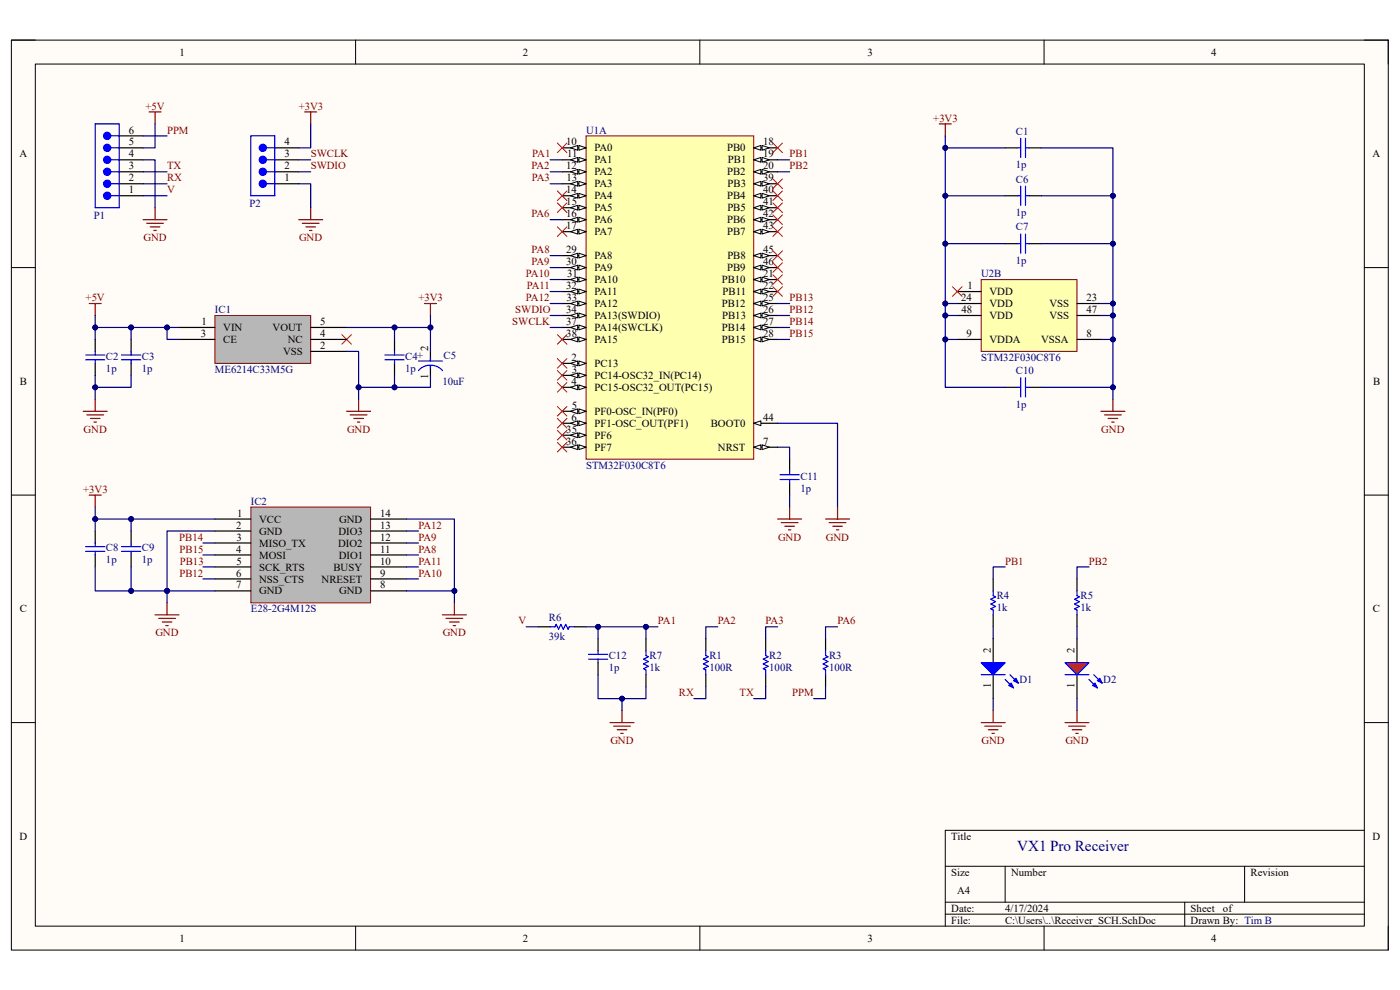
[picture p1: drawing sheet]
<svg xmlns="http://www.w3.org/2000/svg" width="297mm" height="210mm" viewBox="0 0 297 210" stroke-linecap="round" stroke-linejoin="round" font-family="sans-serif">
<path d="M2.4 8.5h292.1v193h-292.1z" fill-rule="evenodd" fill="#fffcf8"/>
<path d="M2.4 8.5h292.1v193h-292.1z" fill="none" stroke="#000" stroke-width=".21"/>
<path d="M7.5 13.6h281.9v182.9h-281.9z" fill-rule="evenodd" fill="#fffcf8"/>
<g fill="none" stroke="#000" stroke-width=".21">
<path d="M2.4 8.5h5.1M7.5 13.6h281.9v182.9h-281.9zM75.4 8.5v5.1M148.5 8.5v5.1M221.5 8.5v5.1M289.4 8.5h5.1v5.1M2.4 56.8h5.1M289.4 56.8h5.1M2.4 105h5.1M289.4 105h5.1M2.4 153.3h5.1M289.4 153.3h5.1"/>
<path d="M289.4 176.1h-88.9v20.4M75.4 196.5v5M148.5 196.5v5M200.5 183.8h88.9M200.5 191.4h88.9M200.5 193.9h88.9M213.2 183.8v7.6M221.5 196.5v5M251.3 191.4v5.1M264 183.8v7.6M294.5 196.5v5"/>
</g>
<path d="M32.9 130.4h5.1M33.7 131.2h3.5M34.4 132h2.1M35.2 132.7h.5M35.4 127.9v2.5M93.9 130.4h5M94.6 131.2h3.6M95.4 132h2M96.1 132.7h.6M96.4 127.9v2.5" fill="none" stroke="#800000" stroke-width=".25"/>
<path d="M124.3 28.8h35.6v68.6h-35.6z" fill-rule="evenodd" fill="#ffffb0"/>
<path d="M124.3 28.8h35.6v68.6h-35.6z" fill="none" stroke="#800000" stroke-width=".21"/>
<path d="M119.3 31.4h5" fill="none" stroke="#000" stroke-width=".25"/>
<path d="M122.8 30.9l1.5 .5-1.5 .5z" fill="#f8fcff"/>
<path d="M122.8 30.9l1.5 .5-1.5 .5z" fill="none" stroke="#000" stroke-width=".21"/>
<path d="M121 31.4l1.6-.5v1z" fill="#f8fcff"/>
<path d="M121 31.4l1.6-.5v1z" fill="none" stroke="#000" stroke-width=".21"/>
<path d="M119.3 33.9h5" fill="none" stroke="#000" stroke-width=".25"/>
<path d="M122.8 33.4l1.5 .5-1.5 .5z" fill="#f8fcff"/>
<path d="M122.8 33.4l1.5 .5-1.5 .5z" fill="none" stroke="#000" stroke-width=".21"/>
<path d="M121 33.9l1.6-.5v1z" fill="#f8fcff"/>
<path d="M121 33.9l1.6-.5v1z" fill="none" stroke="#000" stroke-width=".21"/>
<path d="M119.3 36.4h5" fill="none" stroke="#000" stroke-width=".25"/>
<path d="M122.8 35.9l1.5 .5-1.5 .6z" fill="#f8fcff"/>
<path d="M122.8 35.9l1.5 .5-1.5 .6z" fill="none" stroke="#000" stroke-width=".21"/>
<path d="M121 36.4l1.6-.5v1.1z" fill="#f8fcff"/>
<path d="M121 36.4l1.6-.5v1.1z" fill="none" stroke="#000" stroke-width=".21"/>
<path d="M119.3 39h5" fill="none" stroke="#000" stroke-width=".25"/>
<path d="M122.8 38.5l1.5 .5-1.5 .5z" fill="#f8fcff"/>
<path d="M122.8 38.5l1.5 .5-1.5 .5z" fill="none" stroke="#000" stroke-width=".21"/>
<path d="M121 39l1.6-.5v1z" fill="#f8fcff"/>
<path d="M121 39l1.6-.5v1z" fill="none" stroke="#000" stroke-width=".21"/>
<path d="M119.3 41.5h5" fill="none" stroke="#000" stroke-width=".25"/>
<path d="M122.8 41l1.5 .5-1.5 .5z" fill="#f8fcff"/>
<path d="M122.8 41l1.5 .5-1.5 .5z" fill="none" stroke="#000" stroke-width=".21"/>
<path d="M121 41.5l1.6-.5v1z" fill="#f8fcff"/>
<path d="M121 41.5l1.6-.5v1z" fill="none" stroke="#000" stroke-width=".21"/>
<path d="M119.3 44.1h5" fill="none" stroke="#000" stroke-width=".25"/>
<path d="M122.8 43.6l1.5 .5-1.5 .5z" fill="#f8fcff"/>
<path d="M122.8 43.6l1.5 .5-1.5 .5z" fill="none" stroke="#000" stroke-width=".21"/>
<path d="M121 44.1l1.6-.5v1z" fill="#f8fcff"/>
<path d="M121 44.1l1.6-.5v1z" fill="none" stroke="#000" stroke-width=".21"/>
<path d="M119.3 46.6h5" fill="none" stroke="#000" stroke-width=".25"/>
<path d="M122.8 46.1l1.5 .5-1.5 .5z" fill="#f8fcff"/>
<path d="M122.8 46.1l1.5 .5-1.5 .5z" fill="none" stroke="#000" stroke-width=".21"/>
<path d="M121 46.6l1.6-.5v1z" fill="#f8fcff"/>
<path d="M121 46.6l1.6-.5v1z" fill="none" stroke="#000" stroke-width=".21"/>
<path d="M119.3 49.1h5" fill="none" stroke="#000" stroke-width=".25"/>
<path d="M122.8 48.6l1.5 .5-1.5 .6z" fill="#f8fcff"/>
<path d="M122.8 48.6l1.5 .5-1.5 .6z" fill="none" stroke="#000" stroke-width=".21"/>
<path d="M121 49.1l1.6-.5v1.1z" fill="#f8fcff"/>
<path d="M121 49.1l1.6-.5v1.1z" fill="none" stroke="#000" stroke-width=".21"/>
<path d="M119.3 54.2h5" fill="none" stroke="#000" stroke-width=".25"/>
<path d="M122.8 53.7l1.5 .5-1.5 .5z" fill="#f8fcff"/>
<path d="M122.8 53.7l1.5 .5-1.5 .5z" fill="none" stroke="#000" stroke-width=".21"/>
<path d="M121 54.2l1.6-.5v1z" fill="#f8fcff"/>
<path d="M121 54.2l1.6-.5v1z" fill="none" stroke="#000" stroke-width=".21"/>
<path d="M119.3 56.8h5" fill="none" stroke="#000" stroke-width=".25"/>
<path d="M122.8 56.3l1.5 .5-1.5 .5z" fill="#f8fcff"/>
<path d="M122.8 56.3l1.5 .5-1.5 .5z" fill="none" stroke="#000" stroke-width=".21"/>
<path d="M121 56.8l1.6-.5v1z" fill="#f8fcff"/>
<path d="M121 56.8l1.6-.5v1z" fill="none" stroke="#000" stroke-width=".21"/>
<path d="M119.3 59.3h5" fill="none" stroke="#000" stroke-width=".25"/>
<path d="M122.8 58.8l1.5 .5-1.5 .5z" fill="#f8fcff"/>
<path d="M122.8 58.8l1.5 .5-1.5 .5z" fill="none" stroke="#000" stroke-width=".21"/>
<path d="M121 59.3l1.6-.5v1z" fill="#f8fcff"/>
<path d="M121 59.3l1.6-.5v1z" fill="none" stroke="#000" stroke-width=".21"/>
<path d="M119.3 61.8h5" fill="none" stroke="#000" stroke-width=".25"/>
<path d="M122.8 61.3l1.5 .5-1.5 .6z" fill="#f8fcff"/>
<path d="M122.8 61.3l1.5 .5-1.5 .6z" fill="none" stroke="#000" stroke-width=".21"/>
<path d="M121 61.8l1.6-.5v1.1z" fill="#f8fcff"/>
<path d="M121 61.8l1.6-.5v1.1z" fill="none" stroke="#000" stroke-width=".21"/>
<path d="M119.3 64.4h5" fill="none" stroke="#000" stroke-width=".25"/>
<path d="M122.8 63.9l1.5 .5-1.5 .5z" fill="#f8fcff"/>
<path d="M122.8 63.9l1.5 .5-1.5 .5z" fill="none" stroke="#000" stroke-width=".21"/>
<path d="M121 64.4l1.6-.5v1z" fill="#f8fcff"/>
<path d="M121 64.4l1.6-.5v1z" fill="none" stroke="#000" stroke-width=".21"/>
<path d="M119.3 66.9h5" fill="none" stroke="#000" stroke-width=".25"/>
<path d="M122.8 66.4l1.5 .5-1.5 .5z" fill="#f8fcff"/>
<path d="M122.8 66.4l1.5 .5-1.5 .5z" fill="none" stroke="#000" stroke-width=".21"/>
<path d="M121 66.9l1.6-.5v1z" fill="#f8fcff"/>
<path d="M121 66.9l1.6-.5v1z" fill="none" stroke="#000" stroke-width=".21"/>
<path d="M119.3 69.5h5" fill="none" stroke="#000" stroke-width=".25"/>
<path d="M122.8 69l1.5 .5-1.5 .5z" fill="#f8fcff"/>
<path d="M122.8 69l1.5 .5-1.5 .5z" fill="none" stroke="#000" stroke-width=".21"/>
<path d="M121 69.5l1.6-.5v1z" fill="#f8fcff"/>
<path d="M121 69.5l1.6-.5v1z" fill="none" stroke="#000" stroke-width=".21"/>
<path d="M119.3 72h5" fill="none" stroke="#000" stroke-width=".25"/>
<path d="M122.8 71.5l1.5 .5-1.5 .5z" fill="#f8fcff"/>
<path d="M122.8 71.5l1.5 .5-1.5 .5z" fill="none" stroke="#000" stroke-width=".21"/>
<path d="M121 72l1.6-.5v1z" fill="#f8fcff"/>
<path d="M121 72l1.6-.5v1z" fill="none" stroke="#000" stroke-width=".21"/>
<path d="M159.9 31.4h5.1" fill="none" stroke="#000" stroke-width=".25"/>
<path d="M159.9 31.4l1.5-.5v1z" fill="#f8fcff"/>
<path d="M159.9 31.4l1.5-.5v1z" fill="none" stroke="#000" stroke-width=".21"/>
<path d="M161.7 30.9l1.5 .5-1.5 .5z" fill="#f8fcff"/>
<path d="M161.7 30.9l1.5 .5-1.5 .5z" fill="none" stroke="#000" stroke-width=".21"/>
<path d="M159.9 33.9h5.1" fill="none" stroke="#000" stroke-width=".25"/>
<path d="M159.9 33.9l1.5-.5v1z" fill="#f8fcff"/>
<path d="M159.9 33.9l1.5-.5v1z" fill="none" stroke="#000" stroke-width=".21"/>
<path d="M161.7 33.4l1.5 .5-1.5 .5z" fill="#f8fcff"/>
<path d="M161.7 33.4l1.5 .5-1.5 .5z" fill="none" stroke="#000" stroke-width=".21"/>
<path d="M159.9 36.4h5.1" fill="none" stroke="#000" stroke-width=".25"/>
<path d="M159.9 36.4l1.5-.5v1.1z" fill="#f8fcff"/>
<path d="M159.9 36.4l1.5-.5v1.1z" fill="none" stroke="#000" stroke-width=".21"/>
<path d="M161.7 35.9l1.5 .5-1.5 .6z" fill="#f8fcff"/>
<path d="M161.7 35.9l1.5 .5-1.5 .6z" fill="none" stroke="#000" stroke-width=".21"/>
<path d="M159.9 39h5.1" fill="none" stroke="#000" stroke-width=".25"/>
<path d="M159.9 39l1.5-.5v1z" fill="#f8fcff"/>
<path d="M159.9 39l1.5-.5v1z" fill="none" stroke="#000" stroke-width=".21"/>
<path d="M161.7 38.5l1.5 .5-1.5 .5z" fill="#f8fcff"/>
<path d="M161.7 38.5l1.5 .5-1.5 .5z" fill="none" stroke="#000" stroke-width=".21"/>
<path d="M159.9 41.5h5.1" fill="none" stroke="#000" stroke-width=".25"/>
<path d="M159.9 41.5l1.5-.5v1z" fill="#f8fcff"/>
<path d="M159.9 41.5l1.5-.5v1z" fill="none" stroke="#000" stroke-width=".21"/>
<path d="M161.7 41l1.5 .5-1.5 .5z" fill="#f8fcff"/>
<path d="M161.7 41l1.5 .5-1.5 .5z" fill="none" stroke="#000" stroke-width=".21"/>
<path d="M159.9 44.1h5.1" fill="none" stroke="#000" stroke-width=".25"/>
<path d="M159.9 44.1l1.5-.5v1z" fill="#f8fcff"/>
<path d="M159.9 44.1l1.5-.5v1z" fill="none" stroke="#000" stroke-width=".21"/>
<path d="M161.7 43.6l1.5 .5-1.5 .5z" fill="#f8fcff"/>
<path d="M161.7 43.6l1.5 .5-1.5 .5z" fill="none" stroke="#000" stroke-width=".21"/>
<path d="M159.9 46.6h5.1" fill="none" stroke="#000" stroke-width=".25"/>
<path d="M159.9 46.6l1.5-.5v1z" fill="#f8fcff"/>
<path d="M159.9 46.6l1.5-.5v1z" fill="none" stroke="#000" stroke-width=".21"/>
<path d="M161.7 46.1l1.5 .5-1.5 .5z" fill="#f8fcff"/>
<path d="M161.7 46.1l1.5 .5-1.5 .5z" fill="none" stroke="#000" stroke-width=".21"/>
<path d="M159.9 49.1h5.1" fill="none" stroke="#000" stroke-width=".25"/>
<path d="M159.9 49.1l1.5-.5v1.1z" fill="#f8fcff"/>
<path d="M159.9 49.1l1.5-.5v1.1z" fill="none" stroke="#000" stroke-width=".21"/>
<path d="M161.7 48.6l1.5 .5-1.5 .6z" fill="#f8fcff"/>
<path d="M161.7 48.6l1.5 .5-1.5 .6z" fill="none" stroke="#000" stroke-width=".21"/>
<path d="M159.9 54.2h5.1" fill="none" stroke="#000" stroke-width=".25"/>
<path d="M159.9 54.2l1.5-.5v1z" fill="#f8fcff"/>
<path d="M159.9 54.2l1.5-.5v1z" fill="none" stroke="#000" stroke-width=".21"/>
<path d="M161.7 53.7l1.5 .5-1.5 .5z" fill="#f8fcff"/>
<path d="M161.7 53.7l1.5 .5-1.5 .5z" fill="none" stroke="#000" stroke-width=".21"/>
<path d="M159.9 56.8h5.1" fill="none" stroke="#000" stroke-width=".25"/>
<path d="M159.9 56.8l1.5-.5v1z" fill="#f8fcff"/>
<path d="M159.9 56.8l1.5-.5v1z" fill="none" stroke="#000" stroke-width=".21"/>
<path d="M161.7 56.3l1.5 .5-1.5 .5z" fill="#f8fcff"/>
<path d="M161.7 56.3l1.5 .5-1.5 .5z" fill="none" stroke="#000" stroke-width=".21"/>
<path d="M159.9 59.3h5.1" fill="none" stroke="#000" stroke-width=".25"/>
<path d="M159.9 59.3l1.5-.5v1z" fill="#f8fcff"/>
<path d="M159.9 59.3l1.5-.5v1z" fill="none" stroke="#000" stroke-width=".21"/>
<path d="M161.7 58.8l1.5 .5-1.5 .5z" fill="#f8fcff"/>
<path d="M161.7 58.8l1.5 .5-1.5 .5z" fill="none" stroke="#000" stroke-width=".21"/>
<path d="M159.9 61.8h5.1" fill="none" stroke="#000" stroke-width=".25"/>
<path d="M159.9 61.8l1.5-.5v1.1z" fill="#f8fcff"/>
<path d="M159.9 61.8l1.5-.5v1.1z" fill="none" stroke="#000" stroke-width=".21"/>
<path d="M161.7 61.3l1.5 .5-1.5 .6z" fill="#f8fcff"/>
<path d="M161.7 61.3l1.5 .5-1.5 .6z" fill="none" stroke="#000" stroke-width=".21"/>
<path d="M159.9 64.4h5.1" fill="none" stroke="#000" stroke-width=".25"/>
<path d="M159.9 64.4l1.5-.5v1z" fill="#f8fcff"/>
<path d="M159.9 64.4l1.5-.5v1z" fill="none" stroke="#000" stroke-width=".21"/>
<path d="M161.7 63.9l1.5 .5-1.5 .5z" fill="#f8fcff"/>
<path d="M161.7 63.9l1.5 .5-1.5 .5z" fill="none" stroke="#000" stroke-width=".21"/>
<path d="M159.9 66.9h5.1" fill="none" stroke="#000" stroke-width=".25"/>
<path d="M159.9 66.9l1.5-.5v1z" fill="#f8fcff"/>
<path d="M159.9 66.9l1.5-.5v1z" fill="none" stroke="#000" stroke-width=".21"/>
<path d="M161.7 66.4l1.5 .5-1.5 .5z" fill="#f8fcff"/>
<path d="M161.7 66.4l1.5 .5-1.5 .5z" fill="none" stroke="#000" stroke-width=".21"/>
<path d="M159.9 69.5h5.1" fill="none" stroke="#000" stroke-width=".25"/>
<path d="M159.9 69.5l1.5-.5v1z" fill="#f8fcff"/>
<path d="M159.9 69.5l1.5-.5v1z" fill="none" stroke="#000" stroke-width=".21"/>
<path d="M161.7 69l1.5 .5-1.5 .5z" fill="#f8fcff"/>
<path d="M161.7 69l1.5 .5-1.5 .5z" fill="none" stroke="#000" stroke-width=".21"/>
<path d="M159.9 72h5.1" fill="none" stroke="#000" stroke-width=".25"/>
<path d="M159.9 72l1.5-.5v1z" fill="#f8fcff"/>
<path d="M159.9 72l1.5-.5v1z" fill="none" stroke="#000" stroke-width=".21"/>
<path d="M161.7 71.5l1.5 .5-1.5 .5z" fill="#f8fcff"/>
<path d="M161.7 71.5l1.5 .5-1.5 .5z" fill="none" stroke="#000" stroke-width=".21"/>
<path d="M119.3 77.1h5" fill="none" stroke="#000" stroke-width=".25"/>
<path d="M122.8 76.6l1.5 .5-1.5 .5z" fill="#f8fcff"/>
<path d="M122.8 76.6l1.5 .5-1.5 .5z" fill="none" stroke="#000" stroke-width=".21"/>
<path d="M121 77.1l1.6-.5v1z" fill="#f8fcff"/>
<path d="M121 77.1l1.6-.5v1z" fill="none" stroke="#000" stroke-width=".21"/>
<path d="M119.3 79.6h5" fill="none" stroke="#000" stroke-width=".25"/>
<path d="M122.8 79.1l1.5 .5-1.5 .5z" fill="#f8fcff"/>
<path d="M122.8 79.1l1.5 .5-1.5 .5z" fill="none" stroke="#000" stroke-width=".21"/>
<path d="M121 79.6l1.6-.5v1z" fill="#f8fcff"/>
<path d="M121 79.6l1.6-.5v1z" fill="none" stroke="#000" stroke-width=".21"/>
<path d="M119.3 82.2h5" fill="none" stroke="#000" stroke-width=".25"/>
<path d="M122.8 81.7l1.5 .5-1.5 .5z" fill="#f8fcff"/>
<path d="M122.8 81.7l1.5 .5-1.5 .5z" fill="none" stroke="#000" stroke-width=".21"/>
<path d="M121 82.2l1.6-.5v1z" fill="#f8fcff"/>
<path d="M121 82.2l1.6-.5v1z" fill="none" stroke="#000" stroke-width=".21"/>
<path d="M159.9 89.8h5.1" fill="none" stroke="#000" stroke-width=".25"/>
<path d="M159.9 89.8l1.5-.5v1z" fill="#f8fcff"/>
<path d="M159.9 89.8l1.5-.5v1z" fill="none" stroke="#000" stroke-width=".21"/>
<path d="M159.9 94.9h5.1" fill="none" stroke="#000" stroke-width=".25"/>
<path d="M159.9 94.9l1.5-.5v1z" fill="#f8fcff"/>
<path d="M159.9 94.9l1.5-.5v1z" fill="none" stroke="#000" stroke-width=".21"/>
<path d="M161.7 94.4l1.5 .5-1.5 .5z" fill="#f8fcff"/>
<path d="M161.7 94.4l1.5 .5-1.5 .5z" fill="none" stroke="#000" stroke-width=".21"/>
<path d="M119.3 87.2h5" fill="none" stroke="#000" stroke-width=".25"/>
<path d="M122.8 86.7l1.5 .5-1.5 .6z" fill="#f8fcff"/>
<path d="M122.8 86.7l1.5 .5-1.5 .6z" fill="none" stroke="#000" stroke-width=".21"/>
<path d="M121 87.2l1.6-.5v1.1z" fill="#f8fcff"/>
<path d="M121 87.2l1.6-.5v1.1z" fill="none" stroke="#000" stroke-width=".21"/>
<path d="M119.3 89.8h5" fill="none" stroke="#000" stroke-width=".25"/>
<path d="M122.8 89.3l1.5 .5-1.5 .5z" fill="#f8fcff"/>
<path d="M122.8 89.3l1.5 .5-1.5 .5z" fill="none" stroke="#000" stroke-width=".21"/>
<path d="M121 89.8l1.6-.5v1z" fill="#f8fcff"/>
<path d="M121 89.8l1.6-.5v1z" fill="none" stroke="#000" stroke-width=".21"/>
<path d="M119.3 92.3h5" fill="none" stroke="#000" stroke-width=".25"/>
<path d="M122.8 91.8l1.5 .5-1.5 .5z" fill="#f8fcff"/>
<path d="M122.8 91.8l1.5 .5-1.5 .5z" fill="none" stroke="#000" stroke-width=".21"/>
<path d="M121 92.3l1.6-.5v1z" fill="#f8fcff"/>
<path d="M121 92.3l1.6-.5v1z" fill="none" stroke="#000" stroke-width=".21"/>
<path d="M119.3 94.9h5" fill="none" stroke="#000" stroke-width=".25"/>
<path d="M122.8 94.4l1.5 .5-1.5 .5z" fill="#f8fcff"/>
<path d="M122.8 94.4l1.5 .5-1.5 .5z" fill="none" stroke="#000" stroke-width=".21"/>
<path d="M121 94.9l1.6-.5v1z" fill="#f8fcff"/>
<path d="M121 94.9l1.6-.5v1z" fill="none" stroke="#000" stroke-width=".21"/>
<path d="M25.3 39h5.1M25.3 41.5h5.1" fill="none" stroke="#000" stroke-width=".25"/>
<path d="M23.5 39h1.8" fill="none" stroke="#00f" stroke-width=".25"/>
<circle cx="22.7" cy="39" r=".76" fill="#00f"/>
<g fill="none" stroke="#00f" stroke-width=".25">
<path d="M23.5 36.4h1.8M23.5 41.5h1.8"/>
<circle cx="22.7" cy="39" r=".76"/>
</g>
<path d="M25.3 36.4h5.1" fill="none" stroke="#000" stroke-width=".25"/>
<circle cx="22.7" cy="36.4" r=".76" fill="#00f"/>
<g fill="none" stroke="#00f" stroke-width=".25">
<path d="M23.5 33.9h1.8"/>
<circle cx="22.7" cy="36.4" r=".76"/>
</g>
<path d="M25.3 33.9h5.1" fill="none" stroke="#000" stroke-width=".25"/>
<circle cx="22.7" cy="33.9" r=".76" fill="#00f"/>
<g fill="none" stroke="#00f" stroke-width=".25">
<path d="M23.5 31.4h1.8"/>
<circle cx="22.7" cy="33.9" r=".76"/>
</g>
<path d="M25.3 31.4h5.1" fill="none" stroke="#000" stroke-width=".25"/>
<circle cx="22.7" cy="31.4" r=".76" fill="#00f"/>
<g fill="none" stroke="#00f" stroke-width=".25">
<path d="M23.5 28.8h1.8"/>
<circle cx="22.7" cy="31.4" r=".76"/>
</g>
<path d="M25.3 28.8h5.1" fill="none" stroke="#000" stroke-width=".25"/>
<circle cx="22.7" cy="28.8" r=".76" fill="#00f"/>
<g fill="none" stroke="#00f" stroke-width=".25">
<path d="M20.2 26.3h5.1v17.8h-5.1z"/>
<circle cx="22.7" cy="28.8" r=".76"/>
</g>
<circle cx="22.7" cy="41.5" r=".76" fill="#00f"/>
<circle cx="22.7" cy="41.5" r=".76" fill="none" stroke="#00f" stroke-width=".25"/>
<g fill="none" stroke="#800000" stroke-width=".25">
<path d="M31.6 23.7h2.6M32.9 23.7v2.6M30.4 46.6h5M31.1 47.4h3.6M31.9 48.1h2M32.6 48.9h.5M32.9 44.1v2.5M18.9 64.4h2.6M20.2 64.4v2.5M90 64.4h2.6M91.3 64.4v2.5M73.5 87.2h5.1"/>
<path d="M74.3 88h3.6M75.1 88.8h2M75.8 89.5h.5M76.1 84.7v2.5"/>
</g>
<path d="M72.5 71l2.1 2M74.6 71l-2.1 2" fill="none" stroke="#f00" stroke-width=".21"/>
<path d="M53.2 107.6h25.4v20.3h-25.4z" fill-rule="evenodd" fill="#b7b7b7"/>
<path d="M53.2 107.6h25.4v20.3h-25.4z" fill="none" stroke="#800000" stroke-width=".21"/>
<g fill="none" stroke="#000" stroke-width=".25">
<path d="M45.6 110.1h7.6M45.6 112.6h7.6M45.6 115.2h7.6M45.6 117.7h7.6M78.6 110.1h7.6M78.6 112.6h7.6M78.6 115.2h7.6M78.6 117.7h7.6M45.6 120.3h7.6M45.6 122.8h7.6M45.6 125.3h7.6M78.6 120.3h7.6"/>
<path d="M78.6 122.8h7.6M78.6 125.3h7.6"/>
</g>
<path d="M45.6 66.9h20.3v10.2h-20.3z" fill-rule="evenodd" fill="#b7b7b7"/>
<path d="M45.6 66.9h20.3v10.2h-20.3z" fill="none" stroke="#800000" stroke-width=".21"/>
<path d="M20.2 72v2.5M20.2 77.1v2.5M27.8 72v2.5M27.8 77.1v2.5M38 69.5h7.6M38 72h7.6M65.9 69.5h7.6M65.9 72h7.6M65.9 74.5h7.6M83.7 72v2.5M83.7 77.1v2.5" fill="none" stroke="#000" stroke-width=".25"/>
<path d="M17.7 87.2h5M18.4 88h3.6M19.2 88.8h2M19.9 89.5h.6M20.2 84.7v2.5M18.9 105h2.6M20.2 105v2.6" fill="none" stroke="#800000" stroke-width=".25"/>
<path d="M18.2 75.3h4M18.2 76.3h4M20.2 74.5v.8M20.2 76.3v.8M25.8 75.3h4M25.8 76.3h4M27.8 74.5v.8M27.8 76.3v.8M81.7 75.3h4M81.7 76.3h4M83.7 74.5v.8M83.7 76.3v.8" fill="none" stroke="#00f" stroke-width=".25"/>
<path d="M208.2 59.3h20.3v15.2h-20.3z" fill-rule="evenodd" fill="#ffffb0"/>
<path d="M208.2 59.3h20.3v15.2h-20.3z" fill="none" stroke="#800000" stroke-width=".21"/>
<g fill="none" stroke="#000" stroke-width=".25">
<path d="M58.3 36.4h5.1M58.3 39h5.1M213.2 51.7h2.6M213.2 41.5h2.6M218.3 51.7h2.6M218.3 41.5h2.6M203.1 61.8h5.1M203.1 64.4h5.1M203.1 66.9h5.1M203.1 72h5.1M228.5 64.4h5.1M228.5 66.9h5.1"/>
<path d="M228.5 72h5.1M20.2 112.6v2.6M20.2 117.7v2.6M27.8 112.6v2.6M27.8 117.7v2.6M175.1 135.5v2.5M175.1 143.1v2.6"/>
</g>
<g fill="none" stroke="#00f" stroke-width=".25">
<path d="M56.5 36.4h1.8M216.5 39.5v4.1M217.6 39.5v4.1M215.8 51.7h.7M215.8 41.5h.7M216.5 49.7v4M217.6 49.7v4M217.6 51.7h.7M217.6 41.5h.7M18.2 116h4M18.2 117h4M20.2 115.2v.8"/>
<path d="M20.2 117v.7M25.8 116h4.1M25.8 117h4.1M27.8 115.2v.8M27.8 117v.7M175.1 138v1.1l.6 .2-1.1 .5 1.1 .5-1.1 .5 1.1 .6-1.1 .5 .5 .2v1"/>
</g>
<path d="M199.3 26.3h2.5M200.5 26.3v2.5M233.6 87.2h5M234.3 88h3.6M235.1 88.8h2M235.8 89.5h.6M236.1 84.7v2.5" fill="none" stroke="#800000" stroke-width=".25"/>
<circle cx="55.8" cy="36.4" r=".76" fill="#00f"/>
<g fill="none" stroke="#00f" stroke-width=".25">
<path d="M56.5 39h1.8M56.5 33.9h1.8"/>
<circle cx="55.8" cy="36.4" r=".76"/>
</g>
<path d="M58.3 33.9h5.1" fill="none" stroke="#000" stroke-width=".25"/>
<circle cx="55.8" cy="33.9" r=".76" fill="#00f"/>
<g fill="none" stroke="#00f" stroke-width=".25">
<path d="M56.5 31.4h1.8"/>
<circle cx="55.8" cy="33.9" r=".76"/>
</g>
<path d="M58.3 31.4h5.1" fill="none" stroke="#000" stroke-width=".25"/>
<circle cx="55.8" cy="31.4" r=".76" fill="#00f"/>
<g fill="none" stroke="#00f" stroke-width=".25">
<path d="M53.2 28.8h5.1v12.7h-5.1z"/>
<circle cx="55.8" cy="31.4" r=".76"/>
</g>
<circle cx="55.8" cy="39" r=".76" fill="#00f"/>
<g fill="none" stroke="#00f" stroke-width=".25">
<path d="M215.8 31.4h.7M216.5 29.3v4.1M217.6 29.3v4.1M217.6 31.4h.7M167.5 99.9v.8M215.8 82.2h.7M216.5 80.1v4.1M217.6 80.1v4.1M217.6 82.2h.7M165.5 100.7h4.1M165.5 101.7h4.1M167.5 101.7v.8"/>
<path d="M116.7 133h1l.3-.5 .5 1 .5-1 .5 1 .5-1 .5 1 .3-.5h1M124.8 139.8h4.1M124.8 138.8h4.1M126.9 138v.8M126.9 139.8v.8M137 138v1.1l.5 .2-1 .5 1 .5-1 .5 1 .6-1 .5 .5 .2v1M149.7 138v1.1l.5 .2-1 .5 1 .5-1 .5 1 .6-1 .5 .5 .2v1M162.4 138v1.1l.5 .2-1 .5 1 .5-1 .5 1 .6-1 .5 .5 .2v1"/>
<circle cx="55.8" cy="39" r=".76"/>
</g>
<g fill="none" stroke="#000" stroke-width=".25">
<path d="M213.2 31.4h2.6M218.3 31.4h2.6M167.5 97.4v2.5M213.2 82.2h2.6M218.3 82.2h2.6M167.5 102.5v2.5M114.2 133h2.5M121.8 133h2.5M126.9 135.5v2.5M137 135.5v2.5M149.7 135.5v2.5M162.4 135.5v2.5"/>
<path d="M228.5 135.5v5.1M126.9 140.6v2.5M137 143.1v2.6M149.7 143.1v2.6M162.4 143.1v2.6M228.5 143.1v5.1"/>
</g>
<g fill="none" stroke="#800000" stroke-width=".25">
<path d="M165 110.1h5.1M165.7 110.9h3.6M166.5 111.6h2M167.3 112.4h.5M167.5 107.6v2.5M175.1 110.1h5.1M175.9 110.9h3.6M176.7 111.6h2M177.4 112.4h.5M177.7 107.6v2.5M129.4 153.3h5.1M130.2 154.1h3.5"/>
<path d="M130.9 154.8h2.1M131.7 155.6h.5M132 150.7v2.6"/>
</g>
<path d="M225.9 140.6h5.1l-2.5 2.5z" fill="#f00"/>
<path d="M225.9 140.6h5.1l-2.5 2.5zM231 144.1l1.8 1.8M232 143.1l1.8 1.8" fill="none" stroke="#00f" stroke-width=".25"/>
<path d="M231.8 145.4l.5-.5 .5 1z" fill="#00f"/>
<path d="M231.8 145.4l.5-.5 .5 1z" fill="none" stroke="#00f" stroke-width=".25"/>
<path d="M232.8 144.4l.5-.5 .5 1z" fill="#00f"/>
<path d="M225.9 143.1h5.1M232.8 144.4l.5-.5 .5 1z" fill="none" stroke="#00f" stroke-width=".25"/>
<path d="M210.7 135.5v5.1M210.7 143.1v5.1" fill="none" stroke="#000" stroke-width=".25"/>
<path d="M208.2 140.6h5l-2.5 2.5z" fill="#00f"/>
<path d="M208.2 140.6h5l-2.5 2.5zM213.2 144.1l1.8 1.8M214.3 143.1l1.7 1.8" fill="none" stroke="#00f" stroke-width=".25"/>
<path d="M214.5 144.9l.5 1-1-.5z" fill="#00f"/>
<path d="M214.5 144.9l.5 1-1-.5z" fill="none" stroke="#00f" stroke-width=".25"/>
<path d="M215 144.4l.5-.5 .5 1z" fill="#00f"/>
<path d="M88.8 78.6a3.4 3.4 0 0 1 5.1 0M88.8 76.6h5.1M91.3 75.8v.8M91.3 77.6v.5M210.7 125.3v1.1l.5 .2-1 .5 1 .5-1 .5 1 .6-1 .5 .5 .2v1M228.5 125.3v1.1l.5 .2-1 .5 1 .5-1 .5 1 .6-1 .5 .5 .2v1M208.2 143.1h5M215 144.4l.5-.5 .5 1z" fill="none" stroke="#00f" stroke-width=".25"/>
<path d="M91.3 74.5v2.1M91.3 77.6v2M210.7 122.8v2.5M210.7 130.4v2.6M228.5 122.8v2.5M228.5 130.4v2.6" fill="none" stroke="#000" stroke-width=".25"/>
<g fill="none" stroke="#800000" stroke-width=".25">
<path d="M64.6 23.7h2.6M65.9 23.7v2.6M63.4 46.6h5.1M64.1 47.4h3.6M64.9 48.1h2M65.7 48.9h.5M65.9 44.1v2.5M208.2 153.3h5M208.9 154.1h3.6M209.7 154.8h2M210.4 155.6h.6M210.7 150.7v2.6"/>
<path d="M225.9 153.3h5.1M226.7 154.1h3.6M227.5 154.8h2M228.2 155.6h.5M228.5 150.7v2.6"/>
</g>
<path d="M30.4 33.9h2.5v10.2M30.4 28.8h5M30.4 36.4h5M30.4 39h5M32.9 26.3v5.1h-2.5M30.4 41.5h5M35.4 69.5v2.5h2.6" fill="none" stroke="#000080" stroke-width=".25"/>
<circle cx="35.4" cy="69.5" r=".51" fill="#000080"/>
<circle cx="35.4" cy="69.5" r=".51" fill="none" stroke="#000080" stroke-width=".21"/>
<path d="M233.6 64.4h2.5v2.5h-2.5" fill="none" stroke="#000080" stroke-width=".25"/>
<circle cx="236.1" cy="66.9" r=".51" fill="#000080"/>
<circle cx="236.1" cy="66.9" r=".51" fill="none" stroke="#000080" stroke-width=".21"/>
<circle cx="236.1" cy="64.4" r=".51" fill="#000080"/>
<circle cx="236.1" cy="64.4" r=".51" fill="none" stroke="#000080" stroke-width=".21"/>
<path d="M200.5 51.7h12.7" fill="none" stroke="#000080" stroke-width=".25"/>
<circle cx="200.5" cy="51.7" r=".51" fill="#000080"/>
<circle cx="200.5" cy="51.7" r=".51" fill="none" stroke="#000080" stroke-width=".21"/>
<path d="M220.9 51.7h15.2" fill="none" stroke="#000080" stroke-width=".25"/>
<circle cx="236.1" cy="51.7" r=".51" fill="#000080"/>
<circle cx="236.1" cy="51.7" r=".51" fill="none" stroke="#000080" stroke-width=".21"/>
<path d="M200.5 41.5h12.7" fill="none" stroke="#000080" stroke-width=".25"/>
<circle cx="200.5" cy="41.5" r=".51" fill="#000080"/>
<circle cx="200.5" cy="41.5" r=".51" fill="none" stroke="#000080" stroke-width=".21"/>
<path d="M83.7 79.6v2.6" fill="none" stroke="#000080" stroke-width=".25"/>
<circle cx="83.7" cy="82.2" r=".51" fill="#000080"/>
<circle cx="83.7" cy="82.2" r=".51" fill="none" stroke="#000080" stroke-width=".21"/>
<path d="M83.7 69.5v2.5" fill="none" stroke="#000080" stroke-width=".25"/>
<circle cx="83.7" cy="69.5" r=".51" fill="#000080"/>
<circle cx="83.7" cy="69.5" r=".51" fill="none" stroke="#000080" stroke-width=".21"/>
<path d="M73.5 74.5h2.6v10.2" fill="none" stroke="#000080" stroke-width=".25"/>
<circle cx="76.1" cy="82.2" r=".51" fill="#000080"/>
<circle cx="76.1" cy="82.2" r=".51" fill="none" stroke="#000080" stroke-width=".21"/>
<path d="M91.3 79.6v2.6h-15.2" fill="none" stroke="#000080" stroke-width=".25"/>
<circle cx="76.1" cy="82.2" r=".51" fill="#000080"/>
<circle cx="76.1" cy="82.2" r=".51" fill="none" stroke="#000080" stroke-width=".21"/>
<circle cx="83.7" cy="82.2" r=".51" fill="#000080"/>
<circle cx="83.7" cy="82.2" r=".51" fill="none" stroke="#000080" stroke-width=".21"/>
<path d="M27.8 120.3v5" fill="none" stroke="#000080" stroke-width=".25"/>
<circle cx="27.8" cy="125.3" r=".51" fill="#000080"/>
<circle cx="27.8" cy="125.3" r=".51" fill="none" stroke="#000080" stroke-width=".21"/>
<path d="M27.8 110.1v2.5" fill="none" stroke="#000080" stroke-width=".25"/>
<circle cx="27.8" cy="110.1" r=".51" fill="#000080"/>
<circle cx="27.8" cy="110.1" r=".51" fill="none" stroke="#000080" stroke-width=".21"/>
<path d="M233.6 72h2.5M175.1 145.7v2.5h-2.5" fill="none" stroke="#000080" stroke-width=".25"/>
<circle cx="236.1" cy="72" r=".51" fill="#000080"/>
<circle cx="236.1" cy="72" r=".51" fill="none" stroke="#000080" stroke-width=".21"/>
<path d="M200.5 31.4h12.7" fill="none" stroke="#000080" stroke-width=".25"/>
<circle cx="200.5" cy="31.4" r=".51" fill="#000080"/>
<circle cx="200.5" cy="31.4" r=".51" fill="none" stroke="#000080" stroke-width=".21"/>
<path d="M220.9 31.4h15.2v10.1" fill="none" stroke="#000080" stroke-width=".25"/>
<circle cx="236.1" cy="41.5" r=".51" fill="#000080"/>
<circle cx="236.1" cy="41.5" r=".51" fill="none" stroke="#000080" stroke-width=".21"/>
<path d="M200.5 66.9h2.6" fill="none" stroke="#000080" stroke-width=".25"/>
<circle cx="200.5" cy="66.9" r=".51" fill="#000080"/>
<circle cx="200.5" cy="66.9" r=".51" fill="none" stroke="#000080" stroke-width=".21"/>
<path d="M200.5 72v10.2h12.7" fill="none" stroke="#000080" stroke-width=".25"/>
<circle cx="200.5" cy="72" r=".51" fill="#000080"/>
<circle cx="200.5" cy="72" r=".51" fill="none" stroke="#000080" stroke-width=".21"/>
<path d="M220.9 82.2h15.2" fill="none" stroke="#000080" stroke-width=".25"/>
<circle cx="236.1" cy="82.2" r=".51" fill="#000080"/>
<circle cx="236.1" cy="82.2" r=".51" fill="none" stroke="#000080" stroke-width=".21"/>
<path d="M165 94.9h2.5v2.5M167.5 105v2.6M132 148.2v2.5M149.7 145.7v2.5h-2.5" fill="none" stroke="#000080" stroke-width=".25"/>
<circle cx="132" cy="148.2" r=".51" fill="#000080"/>
<circle cx="132" cy="148.2" r=".51" fill="none" stroke="#000080" stroke-width=".21"/>
<path d="M116.7 33.9h2.6M116.7 36.4h2.6M116.7 39h2.6M116.7 46.6h2.6M137 133v2.5M152.3 133h-2.6v2.5M165 133h-2.6v2.5M177.7 133h-2.6v2.5M162.4 145.7v2.5h-2.5" fill="none" stroke="#000080" stroke-width=".25"/>
<circle cx="137" cy="133" r=".51" fill="#000080"/>
<circle cx="137" cy="133" r=".51" fill="none" stroke="#000080" stroke-width=".21"/>
<path d="M165 89.8h12.7v17.8M124.3 133h2.6" fill="none" stroke="#000080" stroke-width=".25"/>
<circle cx="126.9" cy="133" r=".51" fill="#000080"/>
<circle cx="126.9" cy="133" r=".51" fill="none" stroke="#000080" stroke-width=".21"/>
<path d="M20.2 66.9v2.6M111.6 133h2.6" fill="none" stroke="#000080" stroke-width=".25"/>
<circle cx="20.2" cy="69.5" r=".51" fill="#000080"/>
<circle cx="20.2" cy="69.5" r=".51" fill="none" stroke="#000080" stroke-width=".21"/>
<path d="M20.2 79.6v2.6" fill="none" stroke="#000080" stroke-width=".25"/>
<circle cx="20.2" cy="82.2" r=".51" fill="#000080"/>
<circle cx="20.2" cy="82.2" r=".51" fill="none" stroke="#000080" stroke-width=".21"/>
<path d="M38 69.5h-17.8v2.5" fill="none" stroke="#000080" stroke-width=".25"/>
<circle cx="20.2" cy="69.5" r=".51" fill="#000080"/>
<circle cx="20.2" cy="69.5" r=".51" fill="none" stroke="#000080" stroke-width=".21"/>
<circle cx="27.8" cy="69.5" r=".51" fill="#000080"/>
<circle cx="27.8" cy="69.5" r=".51" fill="none" stroke="#000080" stroke-width=".21"/>
<circle cx="35.4" cy="69.5" r=".51" fill="#000080"/>
<circle cx="35.4" cy="69.5" r=".51" fill="none" stroke="#000080" stroke-width=".21"/>
<path d="M27.8 69.5v2.5" fill="none" stroke="#000080" stroke-width=".25"/>
<circle cx="27.8" cy="69.5" r=".51" fill="#000080"/>
<circle cx="27.8" cy="69.5" r=".51" fill="none" stroke="#000080" stroke-width=".21"/>
<path d="M27.8 79.6v2.6h-7.6v2.5" fill="none" stroke="#000080" stroke-width=".25"/>
<circle cx="20.2" cy="82.2" r=".51" fill="#000080"/>
<circle cx="20.2" cy="82.2" r=".51" fill="none" stroke="#000080" stroke-width=".21"/>
<path d="M91.3 66.9v2.6h-17.8" fill="none" stroke="#000080" stroke-width=".25"/>
<circle cx="83.7" cy="69.5" r=".51" fill="#000080"/>
<circle cx="83.7" cy="69.5" r=".51" fill="none" stroke="#000080" stroke-width=".21"/>
<circle cx="91.3" cy="69.5" r=".51" fill="#000080"/>
<circle cx="91.3" cy="69.5" r=".51" fill="none" stroke="#000080" stroke-width=".21"/>
<path d="M165 33.9h2.5M165 36.4h2.5M165 69.5h2.5M20.2 107.6v2.5M210.7 133v2.5M213.2 120.3h-2.5v2.5M228.5 133v2.5M231 120.3h-2.5v2.5M210.7 148.2v2.5M228.5 148.2v2.5" fill="none" stroke="#000080" stroke-width=".25"/>
<circle cx="20.2" cy="110.1" r=".51" fill="#000080"/>
<circle cx="20.2" cy="110.1" r=".51" fill="none" stroke="#000080" stroke-width=".21"/>
<path d="M35.4 125.3v2.6" fill="none" stroke="#000080" stroke-width=".25"/>
<circle cx="35.4" cy="125.3" r=".51" fill="#000080"/>
<circle cx="35.4" cy="125.3" r=".51" fill="none" stroke="#000080" stroke-width=".21"/>
<path d="M45.6 112.6h-10.2v12.7h10.2" fill="none" stroke="#000080" stroke-width=".25"/>
<circle cx="35.4" cy="125.3" r=".51" fill="#000080"/>
<circle cx="35.4" cy="125.3" r=".51" fill="none" stroke="#000080" stroke-width=".21"/>
<path d="M43.1 115.2h2.5M20.2 120.3v5h15.2" fill="none" stroke="#000080" stroke-width=".25"/>
<circle cx="27.8" cy="125.3" r=".51" fill="#000080"/>
<circle cx="27.8" cy="125.3" r=".51" fill="none" stroke="#000080" stroke-width=".21"/>
<circle cx="35.4" cy="125.3" r=".51" fill="#000080"/>
<circle cx="35.4" cy="125.3" r=".51" fill="none" stroke="#000080" stroke-width=".21"/>
<path d="M45.6 110.1h-25.4v2.5" fill="none" stroke="#000080" stroke-width=".25"/>
<circle cx="20.2" cy="110.1" r=".51" fill="#000080"/>
<circle cx="20.2" cy="110.1" r=".51" fill="none" stroke="#000080" stroke-width=".21"/>
<circle cx="27.8" cy="110.1" r=".51" fill="#000080"/>
<circle cx="27.8" cy="110.1" r=".51" fill="none" stroke="#000080" stroke-width=".21"/>
<path d="M43.1 117.7h2.5M86.2 110.1h10.2v15.2M43.1 122.8h2.5M43.1 120.3h2.5" fill="none" stroke="#000080" stroke-width=".25"/>
<circle cx="96.4" cy="125.3" r=".51" fill="#000080"/>
<circle cx="96.4" cy="125.3" r=".51" fill="none" stroke="#000080" stroke-width=".21"/>
<path d="M165 72h2.5M86.2 117.7h2.6M86.2 115.2h2.6M86.2 112.6h2.6M86.2 125.3h10.2v2.6M86.2 122.8h2.6M86.2 120.3h2.6" fill="none" stroke="#000080" stroke-width=".25"/>
<circle cx="96.4" cy="125.3" r=".51" fill="#000080"/>
<circle cx="96.4" cy="125.3" r=".51" fill="none" stroke="#000080" stroke-width=".21"/>
<g fill="none" stroke="#000080" stroke-width=".25">
<path d="M63.4 39h2.5v5.1M63.4 33.9h2.5M63.4 36.4h2.5M65.9 26.3v5.1h-2.5M116.7 54.2h2.6M116.7 56.8h2.6M116.7 59.3h2.6M91.3 69.5v5M116.7 66.9h2.6M116.7 64.4h2.6M116.7 61.8h2.6M116.7 69.5h2.6"/>
<path d="M165 66.9h2.5M165 64.4h2.5"/>
</g>
<circle cx="91.3" cy="69.5" r=".51" fill="#000080"/>
<circle cx="91.3" cy="69.5" r=".51" fill="none" stroke="#000080" stroke-width=".21"/>
<path d="M139.6 133h-12.7v2.5" fill="none" stroke="#000080" stroke-width=".25"/>
<circle cx="126.9" cy="133" r=".51" fill="#000080"/>
<circle cx="126.9" cy="133" r=".51" fill="none" stroke="#000080" stroke-width=".21"/>
<circle cx="137" cy="133" r=".51" fill="#000080"/>
<circle cx="137" cy="133" r=".51" fill="none" stroke="#000080" stroke-width=".21"/>
<path d="M126.9 143.1v5.1h10.1v-2.5" fill="none" stroke="#000080" stroke-width=".25"/>
<circle cx="132" cy="148.2" r=".51" fill="#000080"/>
<circle cx="132" cy="148.2" r=".51" fill="none" stroke="#000080" stroke-width=".21"/>
<path d="M200.5 64.4v7.6h2.6" fill="none" stroke="#000080" stroke-width=".25"/>
<circle cx="200.5" cy="72" r=".51" fill="#000080"/>
<circle cx="200.5" cy="72" r=".51" fill="none" stroke="#000080" stroke-width=".21"/>
<circle cx="200.5" cy="66.9" r=".51" fill="#000080"/>
<circle cx="200.5" cy="66.9" r=".51" fill="none" stroke="#000080" stroke-width=".21"/>
<circle cx="200.5" cy="64.4" r=".51" fill="#000080"/>
<circle cx="200.5" cy="64.4" r=".51" fill="none" stroke="#000080" stroke-width=".21"/>
<path d="M200.5 28.8v35.6h2.6" fill="none" stroke="#000080" stroke-width=".25"/>
<circle cx="200.5" cy="31.4" r=".51" fill="#000080"/>
<circle cx="200.5" cy="31.4" r=".51" fill="none" stroke="#000080" stroke-width=".21"/>
<circle cx="200.5" cy="41.5" r=".51" fill="#000080"/>
<circle cx="200.5" cy="41.5" r=".51" fill="none" stroke="#000080" stroke-width=".21"/>
<circle cx="200.5" cy="51.7" r=".51" fill="#000080"/>
<circle cx="200.5" cy="51.7" r=".51" fill="none" stroke="#000080" stroke-width=".21"/>
<circle cx="200.5" cy="64.4" r=".51" fill="#000080"/>
<circle cx="200.5" cy="64.4" r=".51" fill="none" stroke="#000080" stroke-width=".21"/>
<path d="M220.9 41.5h15.2v22.9" fill="none" stroke="#000080" stroke-width=".25"/>
<circle cx="236.1" cy="41.5" r=".51" fill="#000080"/>
<circle cx="236.1" cy="41.5" r=".51" fill="none" stroke="#000080" stroke-width=".21"/>
<circle cx="236.1" cy="51.7" r=".51" fill="#000080"/>
<circle cx="236.1" cy="51.7" r=".51" fill="none" stroke="#000080" stroke-width=".21"/>
<circle cx="236.1" cy="64.4" r=".51" fill="#000080"/>
<circle cx="236.1" cy="64.4" r=".51" fill="none" stroke="#000080" stroke-width=".21"/>
<path d="M236.1 66.9v17.8" fill="none" stroke="#000080" stroke-width=".25"/>
<circle cx="236.1" cy="66.9" r=".51" fill="#000080"/>
<circle cx="236.1" cy="66.9" r=".51" fill="none" stroke="#000080" stroke-width=".21"/>
<circle cx="236.1" cy="72" r=".51" fill="#000080"/>
<circle cx="236.1" cy="72" r=".51" fill="none" stroke="#000080" stroke-width=".21"/>
<circle cx="236.1" cy="82.2" r=".51" fill="#000080"/>
<circle cx="236.1" cy="82.2" r=".51" fill="none" stroke="#000080" stroke-width=".21"/>
<g fill="none" stroke="#f00" stroke-width=".21">
<path d="M118.2 30.3l2.1 2.1M120.3 30.3l-2.1 2.1M164 38l2 2M164 30.3l2 2.1M166 38l-2 2M166 30.3l-2 2.1M118.2 43l2.1 2.1M118.2 40.5l2.1 2M118.2 48.1l2.1 2.1M120.3 43l-2.1 2.1M120.3 40.5l-2.1 2M120.3 48.1l-2.1 2.1"/>
<path d="M164 53.2l2 2M164 55.7l2 2.1M164 58.3l2 2M164 48.1l2 2.1M164 45.6l2 2M164 43l2 2.1M164 40.5l2 2M166 53.2l-2 2M166 55.7l-2 2.1M166 58.3l-2 2M166 48.1l-2 2.1M166 45.6l-2 2"/>
<path d="M166 43l-2 2.1M166 40.5l-2 2M118.2 71l2.1 2M118.2 76.1l2.1 2M118.2 78.6l2.1 2M120.3 76.1l-2.1 2M120.3 71l-2.1 2M120.3 78.6l-2.1 2M164 60.8l2 2.1M166 60.8l-2 2.1M202.1 60.8l2 2.1M204.1 60.8l-2 2.1"/>
<path d="M118.2 81.2l2.1 2M118.2 86.2l2.1 2.1M118.2 88.8l2.1 2M118.2 91.3l2.1 2M118.2 93.9l2.1 2M120.3 93.9l-2.1 2M120.3 91.3l-2.1 2M120.3 88.8l-2.1 2M120.3 86.2l-2.1 2.1M120.3 81.2l-2.1 2"/>
</g>
<text font-size="3.2" fill="#000080" x="215.8" y="180.6">VX1 Pro Receiver</text>
<g font-size="2.3">
<text x="38.1" y="11.8">1</text>
<text x="110.9" y="11.8">2</text>
<text x="184" y="11.8">3</text>
<text x="256.9" y="11.8">4</text>
<text x="27.3" y="28.3">6</text>
<text x="4.1" y="33.4">A</text>
<text x="27.3" y="35.9">3</text>
<text x="27.3" y="33.4">4</text>
<text x="27.3" y="30.9">5</text>
<text x="60.3" y="35.9">2</text>
<text x="60.3" y="33.4">3</text>
<text x="60.3" y="30.9">4</text>
<text x="120.1" y="30.9">10</text>
<text x="120.1" y="35.9">12</text>
<text x="120.3" y="33.4">11</text>
<text x="126.1" y="32.1">PA0</text>
<text x="126.1" y="34.7">PA1</text>
<text x="154.3" y="32.1">PB0</text>
<text x="154.4" y="34.7">PB1</text>
<text x="161.9" y="30.9">18</text>
<text x="161.9" y="33.4">19</text>
<text x="161.9" y="35.9">20</text>
<text x="291.2" y="33.4">A</text>
<text x="27.3" y="38.5">2</text>
<text x="27.3" y="41">1</text>
<text x="60.3" y="38.5">1</text>
<text x="120.1" y="41">14</text>
<text x="120.2" y="38.5">13</text>
<text x="126.1" y="37.2">PA2</text>
<text x="126.1" y="39.8">PA3</text>
<text x="154.3" y="37.2">PB2</text>
<text x="154.3" y="39.8">PB3</text>
<text x="161.9" y="38.5">39</text>
<text x="161.9" y="41">40</text>
<text x="120.1" y="46.1">16</text>
<text x="120.1" y="43.6">15</text>
<text x="126.1" y="42.3">PA4</text>
<text x="126.1" y="44.8">PA5</text>
<text x="126.1" y="47.4">PA6</text>
<text x="154.3" y="42.3">PB4</text>
<text x="154.3" y="47.4">PB6</text>
<text x="154.3" y="44.8">PB5</text>
<text x="161.9" y="43.6">41</text>
<text x="161.9" y="46.1">42</text>
<text x="120.1" y="48.6">17</text>
<text x="120.1" y="53.7">29</text>
<text x="126.1" y="49.9">PA7</text>
<text x="154.3" y="49.9">PB7</text>
<text x="161.9" y="48.6">43</text>
<text x="161.9" y="53.7">45</text>
<text x="120.1" y="56.3">30</text>
<text x="120.3" y="58.8">31</text>
<text x="126.1" y="55">PA8</text>
<text x="126.1" y="57.5">PA9</text>
<text x="154.3" y="57.5">PB9</text>
<text x="154.3" y="55">PB8</text>
<text x="161.9" y="56.3">46</text>
<text x="161.9" y="58.8">21</text>
<text x="120.1" y="61.3">32</text>
<text x="120.2" y="63.9">33</text>
<text x="126.1" y="60.1">PA10</text>
<text x="126.1" y="62.6">PA11</text>
<text x="126.1" y="65.2">PA12</text>
<text x="153.1" y="60.1">PB10</text>
<text x="153.1" y="65.2">PB12</text>
<text x="153.3" y="62.6">PB11</text>
<text x="161.9" y="61.3">22</text>
<text x="161.9" y="63.9">25</text>
<text x="203.9" y="63.9">24</text>
<text x="205.3" y="61.3">1</text>
<text x="209.9" y="62.6">VDD</text>
<text x="209.9" y="65.2">VDD</text>
<text x="222.6" y="65.2">VSS</text>
<text x="230.5" y="63.9">23</text>
<text x="42.6" y="71.5">3</text>
<text x="42.7" y="69">1</text>
<text x="47.4" y="70.2">VIN</text>
<text x="57.8" y="70.2">VOUT</text>
<text x="67.9" y="69">5</text>
<text x="67.9" y="71.5">4</text>
<text x="120.1" y="66.4">34</text>
<text x="120.1" y="69">37</text>
<text x="120.1" y="71.5">38</text>
<text x="126.1" y="67.7">PA13(SWDIO)</text>
<text x="126.1" y="70.2">PA14(SWCLK)</text>
<text x="153.1" y="70.2">PB14</text>
<text x="153.2" y="67.7">PB13</text>
<text x="161.9" y="66.4">26</text>
<text x="161.9" y="69">27</text>
<text x="161.9" y="71.5">28</text>
<text x="204" y="66.4">48</text>
<text x="205.1" y="71.5">9</text>
<text x="209.9" y="67.7">VDD</text>
<text x="222.6" y="67.7">VSS</text>
<text x="230.5" y="66.4">47</text>
<text x="230.5" y="71.5">8</text>
<text x="47.4" y="72.8">CE</text>
<text x="60.1" y="75.3">VSS</text>
<text x="61" y="72.8">NC</text>
<text x="67.9" y="74">2</text>
<text x="90.8" y="74.5" transform="rotate(-90 90.8 74.5)">2</text>
<text x="121.2" y="76.6">2</text>
<text x="126.1" y="72.8">PA15</text>
<text x="126.1" y="77.9">PC13</text>
<text x="153.2" y="72.8">PB15</text>
<text x="209.9" y="72.8">VDDA</text>
<text x="220.9" y="72.8">VSSA</text>
<text x="4.2" y="81.7">B</text>
<text x="90.8" y="80.5" transform="rotate(-90 90.8 80.5)">1</text>
<text x="121.2" y="81.7">4</text>
<text x="121.3" y="79.1">3</text>
<text x="126.1" y="80.4">PC14-OSC32_IN(PC14)</text>
<text x="126.1" y="82.9">PC15-OSC32_OUT(PC15)</text>
<text x="291.3" y="81.7">B</text>
<text x="121.2" y="89.3">6</text>
<text x="121.3" y="86.7">5</text>
<text x="126.1" y="88">PF0-OSC_IN(PF0)</text>
<text x="161.9" y="89.3">44</text>
<text x="120.1" y="94.4">36</text>
<text x="120.1" y="91.8">35</text>
<text x="126.1" y="90.6">PF1-OSC_OUT(PF1)</text>
<text x="126.1" y="93.1">PF6</text>
<text x="126.1" y="95.6">PF7</text>
<text x="150.8" y="90.6">BOOT0</text>
<text x="152.3" y="95.6">NRST</text>
<text x="161.9" y="94.4">7</text>
<text x="50.1" y="112.1">2</text>
<text x="50.3" y="109.6">1</text>
<text x="55" y="110.9">VCC</text>
<text x="55" y="113.4">GND</text>
<text x="71.8" y="113.4">DIO3</text>
<text x="72" y="110.9">GND</text>
<text x="80.6" y="112.1">13</text>
<text x="80.6" y="109.6">14</text>
<text x="50.1" y="117.2">4</text>
<text x="50.2" y="114.7">3</text>
<text x="50.2" y="119.8">5</text>
<text x="55" y="116">MISO_TX</text>
<text x="55" y="118.5">MOSI</text>
<text x="71.7" y="116">DIO2</text>
<text x="71.9" y="118.5">DIO1</text>
<text x="80.6" y="119.8">10</text>
<text x="80.6" y="117.2">11</text>
<text x="80.6" y="114.7">12</text>
<text x="50.1" y="122.3">6</text>
<text x="50.1" y="124.8">7</text>
<text x="55" y="121">SCK_RTS</text>
<text x="55" y="123.6">NSS_CTS</text>
<text x="68.2" y="123.6">NRESET</text>
<text x="70.7" y="121">BUSY</text>
<text x="80.6" y="124.8">8</text>
<text x="80.6" y="122.3">9</text>
<text x="4.2" y="129.9">C</text>
<text x="55" y="126.1">GND</text>
<text x="72" y="126.1">GND</text>
<text x="291.3" y="129.9">C</text>
<text x="210.2" y="138.6" transform="rotate(-90 210.2 138.6)">2</text>
<text x="228" y="138.6" transform="rotate(-90 228 138.6)">2</text>
<text x="210.2" y="146" transform="rotate(-90 210.2 146)">1</text>
<text x="228" y="146" transform="rotate(-90 228 146)">1</text>
<text x="4.1" y="178.2">D</text>
<text x="201.8" y="178.2">Title</text>
<text x="291.2" y="178.2">D</text>
<text x="201.8" y="185.8">Size</text>
<text x="214.5" y="185.8">Number</text>
<text x="265.3" y="185.8">Revision</text>
<text x="203.1" y="189.6">A4</text>
<text x="201.8" y="193.4">Date:</text>
<text x="201.8" y="196">File:</text>
<text x="213.2" y="196">C:\Users\..\Receiver_SCH.SchDoc</text>
<text x="213.2" y="193.4">4/17/2024</text>
<text x="252.6" y="196">Drawn By: Tim B</text>
<text x="252.6" y="193.4">Sheet</text>
<text x="259.5" y="193.4">of</text>
<text x="38.1" y="199.8">1</text>
<text x="110.9" y="199.8">2</text>
<text x="184" y="199.8">3</text>
<text x="256.9" y="199.8">4</text>
</g>
<g font-size="2.3" fill="#800000">
<text x="30.9" y="23.2">+5V</text>
<text x="63.4" y="23.2">+3V3</text>
<text x="35.4" y="28.3">PPM</text>
<text x="198" y="25.8">+3V3</text>
<text x="35.4" y="35.9">TX</text>
<text x="65.9" y="33.4">SWCLK</text>
<text x="65.9" y="35.9">SWDIO</text>
<text x="112.7" y="35.9">PA2</text>
<text x="112.9" y="33.4">PA1</text>
<text x="167.5" y="33.4">PB1</text>
<text x="167.5" y="35.9">PB2</text>
<text x="35.4" y="38.5">RX</text>
<text x="35.4" y="41">V</text>
<text x="112.8" y="38.5">PA3</text>
<text x="112.7" y="46.1">PA6</text>
<text x="30.4" y="51.2">GND</text>
<text x="63.5" y="51.2">GND</text>
<text x="112.8" y="53.7">PA8</text>
<text x="111.6" y="58.8">PA10</text>
<text x="112.7" y="56.3">PA9</text>
<text x="18.2" y="63.9">+5V</text>
<text x="88.8" y="63.9">+3V3</text>
<text x="111.6" y="63.9">PA12</text>
<text x="111.8" y="61.3">PA11</text>
<text x="167.5" y="63.9">PB13</text>
<text x="108.7" y="69">SWCLK</text>
<text x="109.3" y="66.4">SWDIO</text>
<text x="167.5" y="69">PB14</text>
<text x="167.5" y="71.5">PB15</text>
<text x="167.5" y="66.4">PB12</text>
<text x="17.7" y="91.8">GND</text>
<text x="73.6" y="91.8">GND</text>
<text x="233.6" y="91.8">GND</text>
<text x="17.7" y="104.5">+3V3</text>
<text x="88.8" y="112.1">PA12</text>
<text x="38" y="114.7">PB14</text>
<text x="38.1" y="117.2">PB15</text>
<text x="38.1" y="119.8">PB13</text>
<text x="88.8" y="119.8">PA11</text>
<text x="88.8" y="117.2">PA8</text>
<text x="88.8" y="114.7">PA9</text>
<text x="165.1" y="114.7">GND</text>
<text x="175.2" y="114.7">GND</text>
<text x="213.2" y="119.8">PB1</text>
<text x="231" y="119.8">PB2</text>
<text x="38.1" y="122.3">PB12</text>
<text x="88.8" y="122.3">PA10</text>
<text x="33" y="135">GND</text>
<text x="93.9" y="135">GND</text>
<text x="110" y="132.5">V</text>
<text x="139.6" y="132.5">PA1</text>
<text x="152.3" y="132.5">PA2</text>
<text x="162.4" y="132.5">PA3</text>
<text x="177.7" y="132.5">PA6</text>
<text x="144" y="147.7">RX</text>
<text x="156.9" y="147.7">TX</text>
<text x="168.1" y="147.7">PPM</text>
<text x="129.5" y="157.9">GND</text>
<text x="208.2" y="157.9">GND</text>
<text x="226" y="157.9">GND</text>
</g>
<g font-size="2.3" fill="#000080">
<text x="124.3" y="28.3">U1A</text>
<text x="215.5" y="28.6">C1</text>
<text x="215.5" y="35.7">1p</text>
<text x="215.5" y="38.7">C6</text>
<text x="19.9" y="46.4">P1</text>
<text x="53" y="43.8">P2</text>
<text x="215.5" y="45.8">1p</text>
<text x="215.5" y="48.9">C7</text>
<text x="208.2" y="58.8">U2B</text>
<text x="215.5" y="56">1p</text>
<text x="45.6" y="66.4">IC1</text>
<text x="22.5" y="76.3">C2</text>
<text x="30.1" y="76.3">C3</text>
<text x="86" y="76.3">C4+</text>
<text x="94.1" y="76.1">C5</text>
<text x="208.2" y="76.6">STM32F030C8T6</text>
<text x="22.5" y="78.9">1p</text>
<text x="30.1" y="78.9">1p</text>
<text x="45.6" y="79.1">ME6214C33M5G</text>
<text x="86" y="78.9">1p</text>
<text x="93.9" y="81.7">10uF</text>
<text x="215.5" y="79.4">C10</text>
<text x="215.5" y="86.5">1p</text>
<text x="124.3" y="99.4">STM32F030C8T6</text>
<text x="169.8" y="101.7">C11</text>
<text x="53.2" y="107.1">IC2</text>
<text x="169.8" y="104.3">1p</text>
<text x="22.5" y="119.5">1p</text>
<text x="22.5" y="117">C8</text>
<text x="30.1" y="119.5">1p</text>
<text x="30.1" y="117">C9</text>
<text x="53.2" y="129.9">E28-2G4M12S</text>
<text x="116.5" y="131.7">R6</text>
<text x="211.5" y="129.7">1k</text>
<text x="211.5" y="127.1">R4</text>
<text x="229.2" y="129.7">1k</text>
<text x="229.2" y="127.1">R5</text>
<text x="116.5" y="135.8">39k</text>
<text x="129.2" y="142.4">1p</text>
<text x="129.2" y="139.8">C12</text>
<text x="137.8" y="142.4">1k</text>
<text x="137.8" y="139.8">R7</text>
<text x="150.5" y="142.4">100R</text>
<text x="150.5" y="139.8">R1</text>
<text x="163.2" y="142.4">100R</text>
<text x="163.2" y="139.8">R2</text>
<text x="175.9" y="142.4">100R</text>
<text x="175.9" y="139.8">R3</text>
<text x="216.3" y="144.9">D1</text>
<text x="234.1" y="144.9">D2</text>
</g>
</svg>
